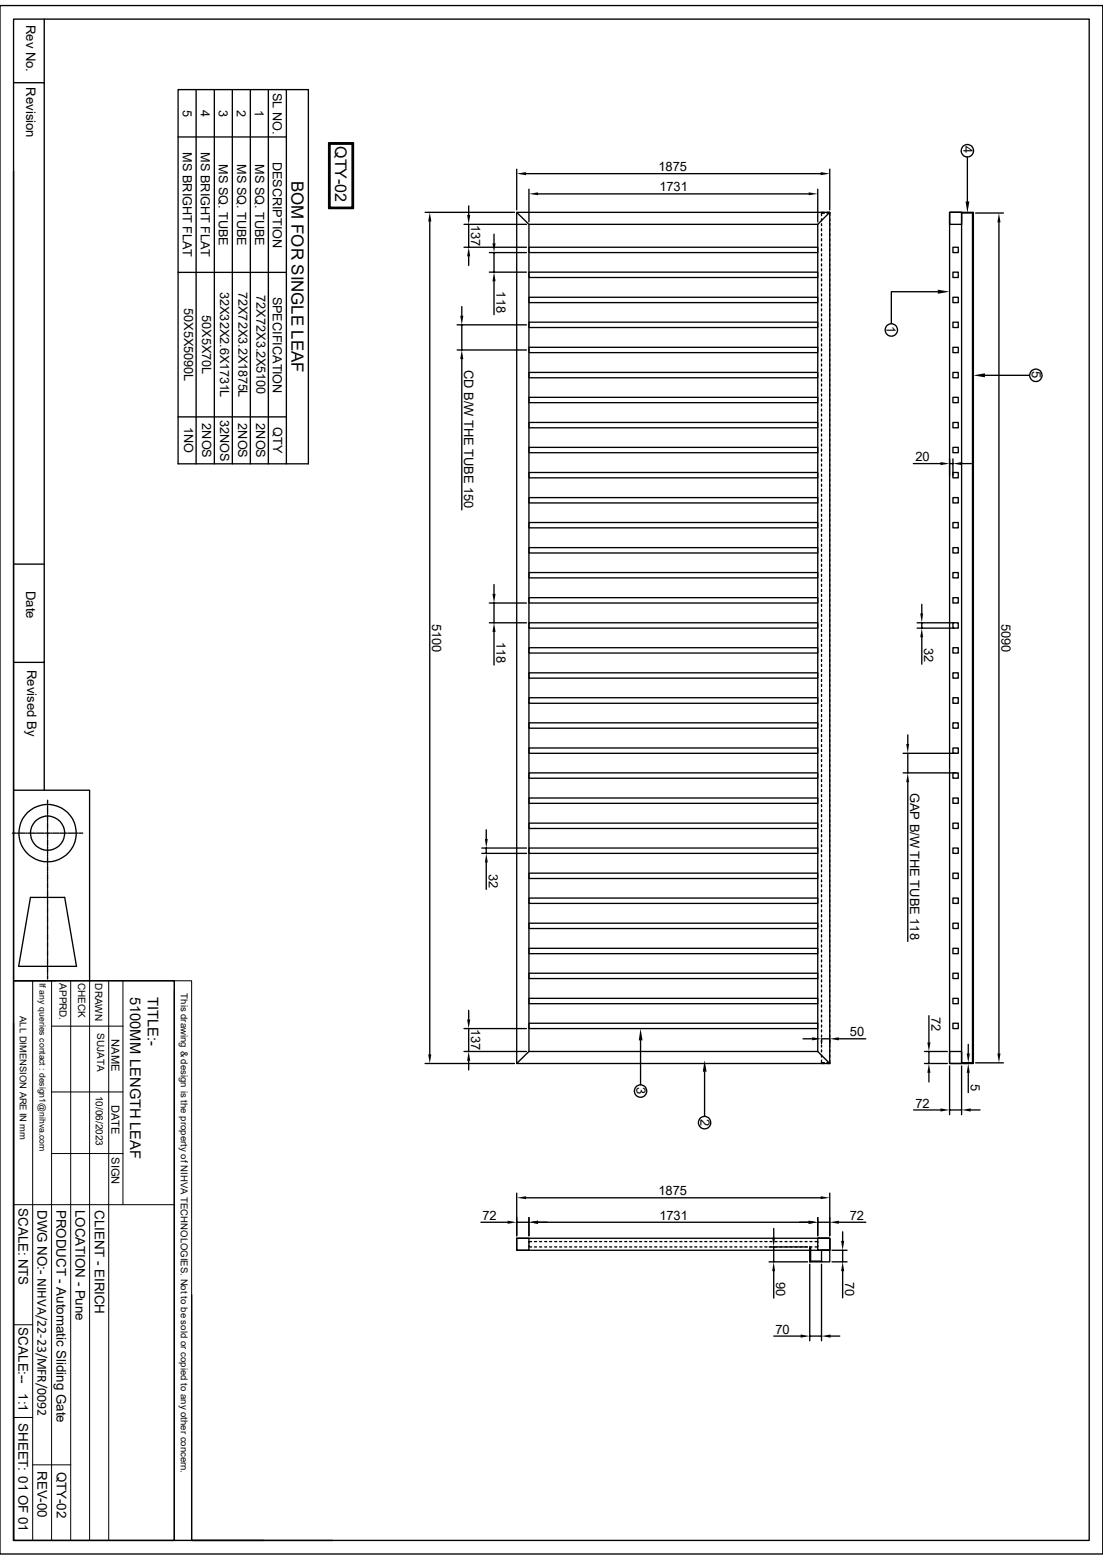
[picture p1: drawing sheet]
<svg xmlns="http://www.w3.org/2000/svg" width="210mm" height="297mm" viewBox="0 0 210 297" stroke-linecap="round" stroke-linejoin="round" font-family="sans-serif">
<g fill="none" stroke="#000" stroke-width=".25">
<path d="M0 1.1h210v294.8h-210zM2.6 3.6h204.8v289.7h-204.8zM2.6 15.7h5.8M8.4 3.6v146.9M33.9 17.1h24.8v71.2h-24.8zM37.3 17.1v71.2M40.8 17.1v71.2M44.2 17.1v71.2M47.7 17.1v71.2M51.1 17.1v71.2M54.5 17.1v71.2M2.6 32.6v117.9h14.5v36.2"/>
<path d="M33.9 26.1h20.6M62.6 27.2h4.7v12.5h-4.7zM62.7 27.3h4.5v12.4h-4.5zM62.7 27.3h4.5v12.3h-4.5zM62.8 27.4h4.3v12.1h-4.3zM89.2 39.2v1.7M98.4 32.2v7.8M100.2 33.1h56.1M100.7 36v6.2M102.4 36.9h51.6M155.7 36v6.2M158 32.2v7.8"/>
<path d="M184.2 29.9v8.5M33.9 51.9h20.6M80.9 40.4h17.1M81.8 42.2v158.5M87.9 58.4v1.7M88.3 42.7h11.9M88.3 47.1h11.9M89.2 42.7v4.4M89.2 48.8v1.7M93.2 51.8h7M93.2 48.1h7M94.1 44.6v1.7"/>
<path d="M94.1 48.1v3.7M94.1 53.6v6.3M98.4 40.4h59.6v162.1h-59.6zM98.4 40.4l2.3 2.3M100.7 42.7h55v157.5h-55zM100.7 47.1h55v1h-55zM100.7 51.8h55v1h-55zM100.7 56.6h55v1h-55zM156.4 41.7v.3M156.4 42.6v.4M156.4 43.6v.3M156.4 44.5v.4"/>
<path d="M156.4 45.5v.3M156.4 46.4v.4M156.4 47.4v.4M156.4 48.3v.4M156.4 49.3v.4M156.4 50.2v.4M156.4 51.2v.4M156.4 52.2v.3M156.4 53.1v.4M156.4 54.1v.3M156.4 55v.4M156.4 56v.3"/>
<path d="M156.4 56.9v.4M156.4 57.9v.4M156.4 58.8v.4M156.4 59.8v.4M156.9 40.4h-.5v.2h.5h-.5v.5M157.5 40.4h.5v.2h-.5h.5v.5M158 41.7v.3M158 42.6v.4M158 43.6v.3M158 44.5v.4M158 45.5v.3M158 46.4v.4"/>
<path d="M158 47.4v.4M158 48.3v.4M158 49.3v.4M158 50.2v.4M158 51.2v.4M158 52.2v.3M158 53.1v.4M158 54.1v.3M158 55v.4M158 56v.3M158 56.9v.4M158 57.9v.4"/>
<path d="M158 58.8v.4M158 59.8v.4M158 40.4l-2.3 2.3M178.6 55.5h-8.9v6.1M180.8 40.4h2.3v2.3h-2.3v-2.3h2.3v162.1h-2.3zM181.4 47.1h1.1v1h-1.1zM181.4 51.8h1.1v1h-1.1zM181.4 56.6h1.1v1h-1.1zM183.1 40.4h2.2v.2h-2.2zM185.2 40.6h.1v161.8h-.1zM185.8 40.6h5.3M190.2 42.3v158.3"/>
<path d="M33.9 79.4h20.6M87 61.8h13.2M87 66.6h13.2M87.9 61.8v4.8M87.9 68.4v28.7M100.7 61.3h55v1.1h-55zM100.7 66.1h55v1h-55zM100.7 70.9h55v1h-55zM100.7 75.6h55v1.1h-55zM156.4 60.7v.4M156.4 61.7v.4M156.4 62.6v.4"/>
<path d="M156.4 63.6v.4M156.4 64.5v.4M156.4 65.5v.4M156.4 66.4v.4M156.4 67.4v.4M156.4 68.4v.3M156.4 69.3v.4M156.4 70.3v.4M156.4 71.2v.4M156.4 72.2v.4M156.4 73.1v.4M156.4 74.1v.4"/>
<path d="M156.4 75v.4M156.4 76v.4M156.4 76.9v.4M156.4 77.9v.4M156.4 78.8v.4M156.4 79.8v.4M158 60.7v.4M158 61.7v.4M158 62.6v.4M158 63.6v.4M158 64.5v.4M158 65.5v.4"/>
<path d="M158 66.4v.4M158 67.4v.4M158 68.4v.3M158 69.3v.4M158 70.3v.4M158 71.2v.4M158 72.2v.4M158 73.1v.4M158 74.1v.4M158 75v.4M158 76v.4M158 76.9v.4"/>
<path d="M158 77.9v.4M158 78.8v.4M158 79.8v.4M181.4 61.3h1.1v1.1h-1.1zM181.4 66.1h1.1v1h-1.1zM181.4 70.9h1.1v1h-1.1zM181.4 75.6h1.1v1.1h-1.1zM187.5 71.5h8.5M100.7 80.4h55v1h-55zM100.7 85.2h55v1h-55zM100.7 90h55v1h-55zM100.7 94.7h55v1.1h-55z"/>
<path d="M100.7 99.5h55v1h-55zM156.4 80.7v.4M156.4 81.7v.4M156.4 82.6v.4M156.4 83.6v.4M156.4 84.5v.4M156.4 85.5v.4M156.4 86.4v.4M156.4 87.4v.4M156.4 88.3v.4M156.4 89.3v.4M156.4 90.3v.4"/>
<path d="M156.4 91.2v.4M156.4 92.2v.4M156.4 93.1v.4M156.4 94.1v.4M156.4 95v.4M156.4 96v.4M156.4 96.9v.4M156.4 97.9v.4M156.4 98.8v.4M156.4 99.8v.4M158 80.7v.4M158 81.7v.4"/>
<path d="M158 82.6v.4M158 83.6v.4M158 84.5v.4M158 85.5v.4M158 86.4v.4M158 87.4v.4M158 88.3v.4M158 89.3v.4M158 90.3v.4M158 91.2v.4M158 92.2v.4M158 93.1v.4"/>
<path d="M158 94.1v.4M158 95v.4M158 96v.4M158 96.9v.4M158 97.9v.4M158 98.8v.4M158 99.8v.4M173.9 88.3h5.2M180.8 87.4v3.2M180.8 88.3h.6M181.4 80.4h1.1v1h-1.1zM181.4 85.2h1.1v1h-1.1z"/>
<path d="M181.4 90h1.1v1h-1.1zM181.4 94.7h1.1v1.1h-1.1zM181.4 99.5h1.1v1h-1.1zM181.4 87.4v3.2M183.2 88.3h1.8M2.6 107.4h5.8M93.2 118.6h7M93.2 114.8h7M94.1 111.3v1.8M94.1 114.8v3.8M100.7 104.3h55v1h-55zM100.7 109h55v1h-55z"/>
<path d="M100.7 113.8h55v1h-55zM100.7 118.6h55v1h-55zM156.4 100.8v.3M156.4 101.7v.4M156.4 102.7v.3M156.4 103.6v.4M156.4 104.6v.3M156.4 105.5v.4M156.4 106.5v.3M156.4 107.4v.4M156.4 108.4v.4M156.4 109.3v.4"/>
<path d="M156.4 110.3v.4M156.4 111.3v.3M156.4 112.2v.4M156.4 113.2v.3M156.4 114.1v.4M156.4 115.1v.3M156.4 116v.4M156.4 117v.3M156.4 117.9v.4M156.4 118.9v.4M156.4 119.8v.4M158 100.8v.3"/>
<path d="M158 101.7v.4M158 102.7v.3M158 103.6v.4M158 104.6v.3M158 105.5v.4M158 106.5v.3M158 107.4v.4M158 108.4v.4M158 109.3v.4M158 110.3v.4M158 111.3v.3M158 112.2v.4"/>
<path d="M158 113.2v.3M158 114.1v.4M158 115.1v.3M158 116v.4M158 117v.3M158 117.9v.4M158 118.9v.4M158 119.8v.4M174.6 118.6h6.9M174.6 119.6h7.1M175.5 115.1v1.7M175.5 118.6v1"/>
<path d="M181.4 104.3h1.1v1h-1.1zM181.4 109h1.1v1h-1.1zM181.4 113.8h1.1v1h-1.1zM181.4 118.6h1.1v1h-1.1zM2.6 126.1h5.8M94.1 120.3v6.3M100.7 123.3h55v1h-55zM100.7 128.1h55v1h-55zM100.7 132.8h55v1.1h-55zM100.7 137.6h55v1h-55zM156.4 120.8v.4M156.4 121.8v.3"/>
<path d="M156.4 122.7v.4M156.4 123.7v.3M156.4 124.6v.4M156.4 125.6v.3M156.4 126.5v.4M156.4 127.5v.3M156.4 128.4v.4M156.4 129.4v.4M156.4 130.3v.4M156.4 131.3v.4M156.4 132.2v.4M156.4 133.2v.4"/>
<path d="M156.4 134.2v.3M156.4 135.1v.4M156.4 136.1v.3M156.4 137v.4M156.4 138v.3M156.4 138.9v.4M156.4 139.9v.4M158 120.8v.4M158 121.8v.3M158 122.7v.4M158 123.7v.3M158 124.6v.4"/>
<path d="M158 125.6v.3M158 126.5v.4M158 127.5v.3M158 128.4v.4M158 129.4v.4M158 130.3v.4M158 131.3v.4M158 132.2v.4M158 133.2v.4M158 134.2v.3M158 135.1v.4M158 136.1v.3"/>
<path d="M158 137v.4M158 138v.3M158 138.9v.4M158 139.9v.4M172.8 139.9v1.7M175.5 121.3v5.1M181.4 123.3h1.1v1h-1.1zM181.4 128.1h1.1v1h-1.1zM181.4 132.8h1.1v1.1h-1.1zM181.4 137.6h1.1v1h-1.1zM2.4 158.6h.7M2.6 150.5v36.2"/>
<path d="M3.3 158.6h.2M3.7 158.6h1M4.9 158.6h.2M5.3 158.6h1.1M6.5 158.6h.2M6.9 158.6h1.1M8.1 158.6h.2M8.6 158.6h1M9.1 152.4v.5M9.1 153.1v.2M9.1 153.5v1.1M9.1 154.7v.2"/>
<path d="M9.1 155.2v1M9.1 156.3v.2M9.1 156.8v1M9.1 158v.2M9.1 158.4v1M9.1 159.6v.2M9.1 160v1M9.8 158.6h.1M10.2 158.6h1M11.4 158.6h.2M11.8 158.6h1M13 158.6h.2"/>
<path d="M13.4 158.6h1M14.6 158.6h.2M15 158.6h.7M92.6 158v1.7M100.7 142.4h55v1h-55zM100.7 147.2h55v1h-55zM100.7 151.9h55v1.1h-55zM100.7 156.7h55v1h-55zM156.4 140.8v.4M156.4 141.8v.4M156.4 142.7v.4M156.4 143.7v.4"/>
<path d="M156.4 144.6v.4M156.4 145.6v.4M156.4 146.5v.4M156.4 147.5v.4M156.4 148.4v.4M156.4 149.4v.4M156.4 150.3v.4M156.4 151.3v.4M156.4 152.2v.4M156.4 153.2v.4M156.4 154.1v.4M156.4 155.1v.4"/>
<path d="M156.4 156.1v.4M156.4 157v.4M156.4 158v.4M156.4 158.9v.4M156.4 159.9v.4M158 140.8v.4M158 141.8v.4M158 142.7v.4M158 143.7v.4M158 144.6v.4M158 145.6v.4M158 146.5v.4"/>
<path d="M158 147.5v.4M158 148.4v.4M158 149.4v.4M158 150.3v.4M158 151.3v.4M158 152.2v.4M158 153.2v.4M158 154.1v.4M158 155.1v.4M158 156.1v.4M158 157v.4M158 158v.4"/>
<path d="M158 158.9v.4M158 159.9v.4M172 143.4h10M172 147.2h10M172.8 143.4v3.8M172.8 148.9v30.3M181.4 142.4h1.1v1h-1.1zM181.4 147.2h1.1v1h-1.1zM181.4 151.9h1.1v1.1h-1.1zM181.4 156.7h1.1v1h-1.1zM5.8 170.9h6.5l2.3 13.1h-11zM9.1 161.2v.2"/>
<path d="M9.1 161.6v1M9.1 162.8v.2M9.1 163.2v1M9.1 164.4v.2M9.1 164.8v1M9.1 166v.2M9.1 166.5v1M9.1 167.6v.3M9.1 168.1v1M9.1 169.3v.2M9.1 169.7v1M9.1 170.9v.2"/>
<path d="M9.1 171.3v1M9.1 172.5v.2M9.1 172.9v1M9.1 174.1v.2M9.1 174.5v1M9.1 175.7v.2M9.1 176.1v1M9.1 177.3v.2M9.1 177.8v1M9.1 178.9v.3M9.1 179.4v1M91.7 161.5h8.5"/>
<path d="M91.7 162.5h8.5M92.6 161.5v1M92.6 164.2v5.1M100.7 161.5h55v1h-55zM100.7 166.2h55v1.1h-55zM100.7 171h55v1h-55zM100.7 175.8h55v1h-55zM156.4 160.8v.4M156.4 161.8v.4M156.4 162.7v.4M156.4 163.7v.4M156.4 164.6v.4"/>
<path d="M156.4 165.6v.4M156.4 166.5v.4M156.4 167.5v.4M156.4 168.4v.4M156.4 169.4v.4M156.4 170.3v.4M156.4 171.3v.4M156.4 172.3v.3M156.4 173.2v.4M156.4 174.2v.3M156.4 175.1v.4M156.4 176.1v.3"/>
<path d="M156.4 177v.4M156.4 178v.4M156.4 178.9v.4M156.4 179.9v.4M158 160.8v.4M158 161.8v.4M158 162.7v.4M158 163.7v.4M158 164.6v.4M158 165.6v.4M158 166.5v.4M158 167.5v.4"/>
<path d="M158 168.4v.4M158 169.4v.4M158 170.3v.4M158 171.3v.4M158 172.3v.3M158 173.2v.4M158 174.2v.3M158 175.1v.4M158 176.1v.3M158 177v.4M158 178v.4M158 178.9v.4"/>
<path d="M158 179.9v.4M181.4 161.5h1.1v1h-1.1zM181.4 166.2h1.1v1.1h-1.1zM181.4 171h1.1v1h-1.1zM181.4 175.8h1.1v1h-1.1zM2.6 186.7h30.6v106.6h-30.6zM2.6 194.8v98.5M9.1 180.6v.2M9.1 181v1M9.1 182.2v.2M9.1 182.6v1M9.1 183.8v.2"/>
<path d="M9.1 184.2v1M9.1 185.4v.2M9.1 185.8v.6M88.3 195.8h11.9M89.2 192.4v1.7M89.2 195.8v4.4M100.7 180.6h55v1h-55zM100.7 185.3h55v1h-55zM100.7 190.1h55v1h-55zM100.7 194.8h55v1h-55zM122 198.1v8.4M152.9 197.8h1.7"/>
<path d="M156.4 180.8v.4M156.4 181.8v.4M156.4 182.8v.3M156.4 183.7v.4M156.4 184.7v.3M156.4 185.6v.4M156.4 186.6v.3M156.4 187.5v.4M156.4 188.5v.3M156.4 189.4v.4M156.4 190.4v.4M156.4 191.3v.4"/>
<path d="M156.4 192.3v.4M156.4 193.3v.3M156.4 194.2v.4M156.4 195.2v.3M156.4 196.1v.4M156.4 197.1v.3M156.4 197.9v.8M156.4 199v.3M156.4 199.9v.4M156.4 197.8h1.6M158 180.8v.4M158 181.8v.4"/>
<path d="M158 182.8v.3M158 183.7v.4M158 184.7v.3M158 185.6v.4M158 186.6v.3M158 187.5v.4M158 188.5v.3M158 189.4v.4M158 190.4v.4M158 191.3v.4M158 192.3v.4M158 193.3v.3"/>
<path d="M158 194.2v.4M158 195.2v.3M158 196.1v.4M158 197.1v.3M158 199v.3M158 199.9v.4M158 197.9v.8M159.7 197.8h5.1M176.9 193.4v5.1M181.4 180.6h1.1v1h-1.1zM181.4 185.3h1.1v1h-1.1zM181.4 190.1h1.1v1h-1.1z"/>
<path d="M181.4 194.8h1.1v1h-1.1zM184.4 198.8v1.8M80.9 202.5h17.1M88.3 200.2h11.9M89.2 202v1.7M100.7 200.2l-2.3 2.3M134.2 204v8.5M155.7 200.2l2.3 2.3M156.4 201.8v.6h.5h-.5v.1h.5M156.4 200.9v.4M158 201.8v.6h-.5h.5v.1h-.5M158 200.9v.4"/>
<path d="M173.9 211.3h5.2M176 202.5h4.4M176 200.2h4.4M176.9 200.2v2.3M176.9 204.3v1.7M180.8 200.2h2.3v2.3h-2.3zM180.8 202.9v9.3M180.8 211.3h2.3M183.1 202.4h2.2v.1h-2.2zM183.1 202.9v9.3M183.5 202.4h.6M183.5 202.5h.7"/>
<path d="M184.4 202.4v.1M184.4 204.3v3.7M184.8 211.3h1.8M185.8 202.4h5.3M91.6 232.7h5M98.4 235.8h2.3v2.2h-2.3zM98.4 227.2v8.1M98.4 235.8h59.6v2.2h-2.3v-2.2h2.3v2.2h-59.6zM98.4 232.7h2.3M100.2 228h56.1M100.7 237.2v.2h.5M100.7 231.8v3.5"/>
<path d="M101.2 236.4h-.5v.2M101.8 237.4h.4M101.8 236.4h.4M102.7 237.4h.4M102.7 236.4h.4M103.7 237.4h.4M103.7 236.4h.4M104.6 237.4h.4M104.6 236.4h.4M105.6 237.4h.4M105.6 236.4h.4M106.6 237.4h.3"/>
<path d="M106.6 236.4h.3M107.5 237.4h.4M107.5 236.4h.4M108.5 237.4h.3M108.5 236.4h.3M109.4 237.4h.4M109.4 236.4h.4M110.4 237.4h.3M110.4 236.4h.3M111.3 237.4h.4M111.3 236.4h.4M112.3 237.4h.3"/>
<path d="M112.3 236.4h.3M113.2 237.4h.4M113.2 236.4h.4M114.2 237.4h.4M114.2 236.4h.4M115.1 237.4h.4M115.1 236.4h.4M116.1 237.4h.4M116.1 236.4h.4M117.1 237.4h.3M117.1 236.4h.3M118 237.4h.4"/>
<path d="M118 236.4h.4M119 237.4h.3M119 236.4h.3M119.9 237.4h.4M119.9 236.4h.4M120.9 237.4h.3M120.9 236.4h.3M121.8 237.4h.4M121.8 236.4h.4M122.8 237.4h.3M122.8 236.4h.3M123.7 237.4h.4"/>
<path d="M123.7 236.4h.4M124.7 237.4h.4M124.7 236.4h.4M125.6 237.4h.4M125.6 236.4h.4M126.6 237.4h.4M126.6 236.4h.4M127.6 237.4h.3M127.6 236.4h.3M128.5 237.4h.4M128.5 236.4h.4M129.5 237.4h.3"/>
<path d="M129.5 236.4h.3M130.4 237.4h.4M130.4 236.4h.4M131.4 237.4h.3M131.4 236.4h.3M132.3 237.4h.4M132.3 236.4h.4M133.3 237.4h.3M133.3 236.4h.3M134.2 237.4h.4M134.2 236.4h.4M135.2 237.4h.4"/>
<path d="M135.2 236.4h.4M136.1 237.4h.4M136.1 236.4h.4M137.1 237.4h.4M137.1 236.4h.4M138 237.4h.4M138 236.4h.4M139 237.4h.4M139 236.4h.4M139.9 237.4h.4M139.9 236.4h.4M140.9 237.4h.4"/>
<path d="M140.9 236.4h.4M141.8 237.4h.4M141.8 236.4h.4M142.8 237.4h.4M142.8 236.4h.4M143.7 237.4h.4M143.7 236.4h.4M144.7 237.4h.4M144.7 236.4h.4M145.6 237.4h.4M145.6 236.4h.5M146.4 237.4h7.4"/>
<path d="M146.6 236.4h.4M147.3 233.9v1.7M147.3 237.4v2.8M147.6 236.4h.4M148.5 236.4h.4M149.5 236.4h.4M150.4 236.4h.4M151.4 236.4h.4M152.3 236.4h.4M153.3 236.4h.4M154 232.7h-51.6M154.2 237.4h.4"/>
<path d="M154.2 236.4h.4M155.2 236.4h.5v.2M155.7 237.2v.2h-.5M155.7 232.7h2.3M155.7 231.8v3.5M156.4 238h1.6v2.2h-1.6zM158 227.2v8.1M158.4 238h2.9M159.7 232.7h5.1M160.4 234.5v1.8M160.4 238v2.2M36.5 246.5v46.8h13.7"/>
<path d="M146.4 240.2h7.4M147.3 242v5.1M147.3 254.4h5.1M154.2 240.7v14.6M154.2 254.4h2.2M154.3 240.2v-2.8h-.1v2.8h2.2M154.3 240.1h2.1M156.4 240.7v14.6M158.2 254.4h1.7M158.4 240.2h2.9M160.4 242v5.1M36.5 293.3h26.8"/>
<circle cx="184.2" cy="28.7" r="1.18"/>
<circle cx="169.7" cy="62.8" r="1.18"/>
<circle cx="197.2" cy="71.5" r="1.18"/>
<circle cx="9.1" cy="158.6" r="5.5"/>
<circle cx="9.1" cy="158.6" r="3.3"/>
<circle cx="122" cy="207.7" r="1.18"/>
<circle cx="134.2" cy="213.7" r="1.18"/>
</g>
<g fill="none" stroke="#000" stroke-width=".19">
<path d="M2.6 186.7h30.6M6.2 186.7v106.6M9.8 195.4h13.6M9.8 186.7v106.6M13.5 186.7v106.6M17.1 186.7v106.6M20.7 186.7v106.6M23.4 186.7v42.7M33.2 186.7h3.3v106.6h-3.3zM33.2 188.6v104.7M9.8 219.6h13.6M9.8 207.9h13.6"/>
<path d="M2.6 229.4h30.6M2.6 252.2h3.6M2.6 269.9h3.6M6.2 278.9h7.3"/>
</g>
<g fill="#000">
<path d="M98.4 33.1l1.8-.3v.6zM100.7 36.9l1.7-.3v.6zM154 36.6l1.7 .3-1.7 .3zM156.3 32.8l1.7 .3-1.7 .3zM183.9 38.4h.7l-.4 2.2zM81.8 40.4l.3 1.8h-.6zM88.9 40.9h.6l-.3 1.8zM89.2 47.1l.3 1.7h-.6zM93.8 46.3h.6l-.3 1.8zM94.1 51.8l.3 1.8h-.6zM178.6 55.2l2.2 .3-2.2 .4zM190.2 40.6l.3 1.7h-.6z"/>
<path d="M87.6 60.1h.6l-.3 1.7zM87.9 66.6l.3 1.8h-.6zM185.3 71.5l2.2-.4v.7zM179.1 88l1.7 .3-1.7 .3zM181.4 88.3l1.8-.3v.6zM93.8 113.1h.6l-.3 1.7zM175.2 116.8h.6l-.3 1.8zM94.1 118.6l.3 1.7h-.6zM175.5 119.6l.3 1.7h-.6zM92.3 159.7h.6l-.3 1.8zM172.6 141.6h.5l-.3 1.8zM172.8 147.2l.3 1.7h-.5z"/>
<path d="M92.6 162.5l.3 1.7h-.6zM88.9 194.1h.6l-.3 1.7zM122 195.8l.3 2.3h-.7zM154.6 197.5l1.8 .3-1.8 .3zM158 197.8l1.7-.3v.6zM176.6 198.5h.6l-.3 1.7zM81.5 200.7h.6l-.3 1.8zM89.2 200.2l.3 1.8h-.6zM134.2 201.8l.3 2.2h-.7zM176.9 202.5l.3 1.8h-.6zM179.1 211l1.7 .3-1.7 .3zM184.1 200.6h.6l-.3 1.8z"/>
<path d="M184.4 202.5l.3 1.8h-.6zM183.1 211.3l1.7-.3v.6zM189.9 200.6h.6l-.3 1.8zM96.6 232.4l1.8 .3-1.8 .3zM98.4 228l1.8-.2v.5zM100.7 232.7l1.7-.3v.6zM147 235.6h.6l-.3 1.8zM154 232.4l1.7 .3-1.7 .3zM156.3 227.8l1.7 .2-1.7 .3zM158 232.7l1.7-.3v.6zM160.1 236.3h.6l-.3 1.7zM147.3 240.2l.3 1.8h-.6z"/>
<path d="M152.4 254.1l1.8 .3-1.8 .3zM156.4 254.4l1.8-.3v.6zM160.4 240.2l.3 1.8h-.6z"/>
</g>
<text font-size="3.2" x="55.5" y="34.4" transform="rotate(90 55.5 34.4)">BOM FOR SINGLE LEAF</text>
<text font-size="3" x="63.8" y="27.8" transform="rotate(90 63.8 27.8)">QTY-02</text>
<g font-size="2.8">
<text x="24.8" y="189.7" transform="rotate(90 24.8 189.7)">5100MM LENGTH LEAF</text>
<text x="28.2" y="189.8" transform="rotate(90 28.2 189.8)">TITLE:-</text>
</g>
<g font-size="2.5">
<text x="5" y="4.7" transform="rotate(90 5 4.7)">Rev No.</text>
<text x="5" y="16.6" transform="rotate(90 5 16.6)">Revision</text>
<text x="183.4" y="27.8" transform="rotate(90 183.4 27.8)">4</text>
<text x="125.4" y="32.6">1875</text>
<text x="125.6" y="36.4">1731</text>
<text x="89.7" y="42.8" transform="rotate(90 89.7 42.8)">137</text>
<text x="94.5" y="55.5" transform="rotate(90 94.5 55.5)">118</text>
<text x="168.8" y="62" transform="rotate(90 168.8 62)">1</text>
<text x="88.4" y="70.4" transform="rotate(90 88.4 70.4)">CD B/W THE TUBE 150</text>
<text x="196.5" y="70.7" transform="rotate(90 196.5 70.7)">5</text>
<text x="174.3" y="87.8">20</text>
<text x="5" y="112.5" transform="rotate(90 5 112.5)">Date</text>
<text x="82.3" y="118.7" transform="rotate(90 82.3 118.7)">5100</text>
<text x="190.7" y="118.7" transform="rotate(90 190.7 118.7)">5090</text>
<text x="94.5" y="122.2" transform="rotate(90 94.5 122.2)">118</text>
<text x="176" y="123.4" transform="rotate(90 176 123.4)">32</text>
<text x="5.2" y="127.5" transform="rotate(90 5.2 127.5)">Revised By</text>
<text x="173.3" y="151" transform="rotate(90 173.3 151)">GAP B/W THE TUBE 118</text>
<text x="93.1" y="166.3" transform="rotate(90 93.1 166.3)">32</text>
<text x="89.7" y="195.9" transform="rotate(90 89.7 195.9)">137</text>
<text x="161.8" y="197.3">50</text>
<text x="177.3" y="193.7" transform="rotate(90 177.3 193.7)">72</text>
<text x="121.2" y="207.1" transform="rotate(90 121.2 207.1)">3</text>
<text x="184.8" y="206.3" transform="rotate(90 184.8 206.3)">5</text>
<text x="133.4" y="213.1" transform="rotate(90 133.4 213.1)">2</text>
<text x="174.3" y="210.9">72</text>
<text x="125.4" y="227.5">1875</text>
<text x="3.5" y="230" transform="rotate(90 3.5 230)">SCALE: NTS</text>
<text x="7.1" y="230.3" transform="rotate(90 7.1 230.3)">DWG NO:- NIHVA/22-23/MFR/0092</text>
<text x="10.8" y="230.3" transform="rotate(90 10.8 230.3)">PRODUCT - Automatic Sliding Gate</text>
<text x="14.4" y="230.3" transform="rotate(90 14.4 230.3)">LOCATION - Pune</text>
<text x="18" y="230.4" transform="rotate(90 18 230.4)">CLIENT - EIRICH</text>
<text x="91.9" y="232.3">72</text>
<text x="125.6" y="232.2">1731</text>
<text x="161.8" y="232.3">72</text>
<text x="147.8" y="244.1" transform="rotate(90 147.8 244.1)">90</text>
<text x="160.9" y="244" transform="rotate(90 160.9 244)">70</text>
<text x="3.5" y="252.7" transform="rotate(90 3.5 252.7)">SCALE:--</text>
<text x="147.7" y="253.9">70</text>
<text x="3.5" y="265.3" transform="rotate(90 3.5 265.3)">1:1</text>
<text x="3.5" y="271" transform="rotate(90 3.5 271)">SHEET: 01 OF 01</text>
<text x="7.2" y="280" transform="rotate(90 7.2 280)">REV-00</text>
<text x="10.8" y="280.2" transform="rotate(90 10.8 280.2)">QTY-02</text>
</g>
<g font-size="2.4">
<text x="51.9" y="17.7" transform="rotate(90 51.9 17.7)">SL NO.</text>
<text x="34.8" y="20.9" transform="rotate(90 34.8 20.9)">5</text>
<text x="38.2" y="21" transform="rotate(90 38.2 21)">4</text>
<text x="41.7" y="20.9" transform="rotate(90 41.7 20.9)">3</text>
<text x="45.1" y="20.9" transform="rotate(90 45.1 20.9)">2</text>
<text x="48.5" y="21" transform="rotate(90 48.5 21)">1</text>
<text x="34.8" y="29" transform="rotate(90 34.8 29)">MS BRIGHT FLAT</text>
<text x="38.2" y="29" transform="rotate(90 38.2 29)">MS BRIGHT FLAT</text>
<text x="41.7" y="31.2" transform="rotate(90 41.7 31.2)">MS SQ. TUBE</text>
<text x="45.1" y="31.2" transform="rotate(90 45.1 31.2)">MS SQ. TUBE</text>
<text x="48.6" y="31.2" transform="rotate(90 48.6 31.2)">MS SQ. TUBE</text>
<text x="51.9" y="30.8" transform="rotate(90 51.9 30.8)">DESCRIPTION</text>
<text x="35.1" y="58.7" transform="rotate(90 35.1 58.7)">50X5X5090L</text>
<text x="41.9" y="55.5" transform="rotate(90 41.9 55.5)">32X32X2.6X1731L</text>
<text x="45.4" y="55.5" transform="rotate(90 45.4 55.5)">72X72X3.2X1875L</text>
<text x="48.8" y="56.2" transform="rotate(90 48.8 56.2)">72X72X3.2X5100</text>
<text x="51.9" y="56.5" transform="rotate(90 51.9 56.5)">SPECIFICATION</text>
<text x="38.5" y="60" transform="rotate(90 38.5 60)">50X5X70L</text>
<text x="35.1" y="81.3" transform="rotate(90 35.1 81.3)">1NO</text>
<text x="38.5" y="80.6" transform="rotate(90 38.5 80.6)">2NOS</text>
<text x="41.9" y="79.9" transform="rotate(90 41.9 79.9)">32NOS</text>
<text x="45.3" y="80.6" transform="rotate(90 45.3 80.6)">2NOS</text>
<text x="48.8" y="80.6" transform="rotate(90 48.8 80.6)">2NOS</text>
<text x="52" y="81.4" transform="rotate(90 52 81.4)">QTY</text>
</g>
<g font-size="2.1">
<text x="21.3" y="197.9" transform="rotate(90 21.3 197.9)">NAME</text>
<text x="21.3" y="210.3" transform="rotate(90 21.3 210.3)">DATE</text>
<text x="21.3" y="220.3" transform="rotate(90 21.3 220.3)">SIGN</text>
</g>
<g font-size="1.9">
<text x="11.3" y="187.2" transform="rotate(90 11.3 187.2)">APPRD.</text>
<text x="14.9" y="187.1" transform="rotate(90 14.9 187.1)">CHECK</text>
<text x="18.1" y="187.2" transform="rotate(90 18.1 187.2)">DRAWN</text>
<text x="18.5" y="196.7" transform="rotate(90 18.5 196.7)">SUJATA</text>
<text x="18.2" y="208.6" transform="rotate(90 18.2 208.6)">10/06/2023</text>
</g>
<g font-size="1.8">
<text x="34.5" y="189.1" transform="rotate(90 34.5 189.1)">This drawing &amp; design is the property of NIHVA TECHNOLOGIES. Not to be sold or copied to any other concern.</text>
<text x="3.8" y="193.4" transform="rotate(90 3.8 193.4)">ALL DIMENSION ARE IN mm</text>
</g>
<text font-size="1.7" x="7.5" y="187.2" transform="rotate(90 7.5 187.2)">If any queries contact : design1@nihva.com</text>
</svg>
